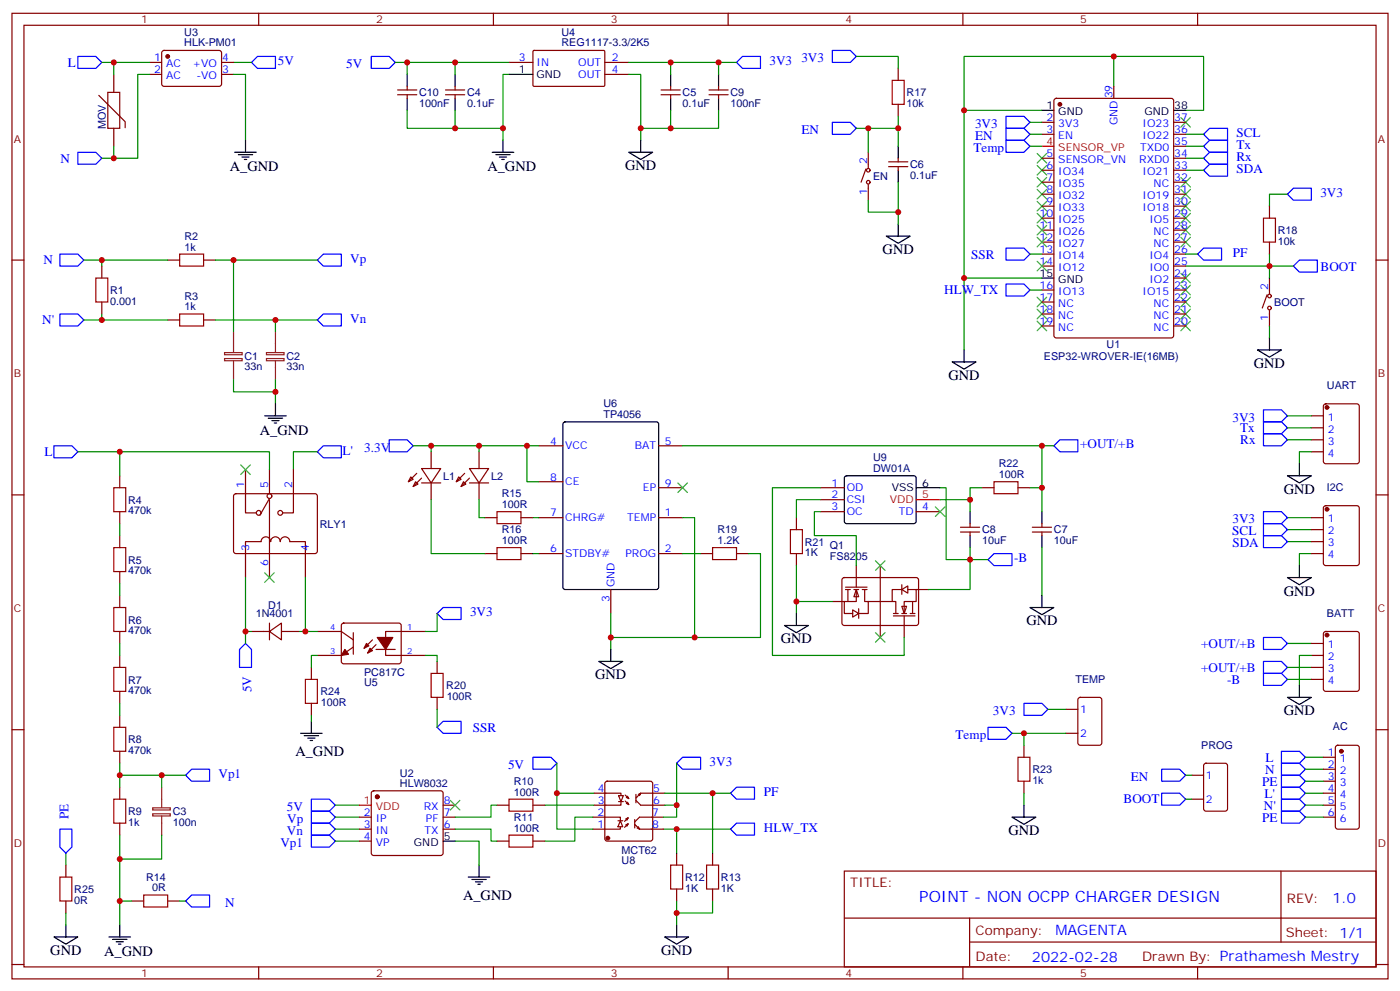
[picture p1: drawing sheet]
<svg xmlns="http://www.w3.org/2000/svg" width="412mm" height="292mm" viewBox="0 0 412 292" stroke-linecap="round" stroke-linejoin="round" font-family="sans-serif">
<g fill="none" stroke="#870000" stroke-width=".35">
<path d="M3.5 3.9h405.4v284.4h-405.4zM7.1 7.4h398.2v277.3h-398.2zM44.1 18.4h3.5M47.9 15.1l.4-.2h16.5l.5 .7-.1 9.4-.6 .4h-16.5l-.5-.7v-9.1zM65.3 18.4h3.5M76.2 3.9v3.5M145.3 3.9v3.5M149.9 18.4h7.1M157 15l.3-.1h20.7l.2 .3-.1 10.1-.3 .1h-20.6l-.2-.3zM178.2 18.4h7M214.5 3.9v3.5M283.6 3.9v3.5"/>
<path d="M352.8 3.9v3.5M44.1 21.9h3.5M65.3 21.9h3.5M131.2 27.9h5.7M131.2 26.5h5.7M134.1 25.4v1.1M134.1 27.9v1.1M178.2 21.9h7M194.7 27.9h5.7M194.7 26.5h5.7M197.6 25.4v1.1M197.6 27.9v1.1"/>
<path d="M264.6 20.1v3.6M264.6 30.7v3.6M306.9 36h3.5M306.9 39.5h3.5M310.7 29.2l.4-.2h33.9l.7 .4v69.4l-.4 .7h-34.2l-.6-.4-.1-69.4zM328.1 25.4v3.6M345.7 36h3.5M345.7 39.5h3.5M255.1 49.8l-1.5 3.9M255.8 44.8v4.6M255.8 54.4v4.5M261.8 49.1h5.6"/>
<path d="M261.8 47.7h5.6M264.6 46.6v1.1M264.6 49.1v1M306.9 46.6h3.5M306.9 50.1h3.5M306.9 53.7h3.5M306.9 57.2h3.5M345.7 43.1h3.5M345.7 46.6h3.5M345.7 50.1h3.5M345.7 53.7h3.5M345.7 57.2h3.5"/>
<path d="M3.5 76.6h3.6M30 78.4v3.5M49.4 76.6h3.5M60 76.6h3.5M306.9 60.7h3.5M306.9 64.2h3.5M306.9 67.8h3.5M306.9 71.3h3.5M306.9 74.8h3.5M306.9 78.4h3.5M345.7 60.7h3.5M345.7 64.2h3.5"/>
<path d="M345.7 67.8h3.5M345.7 71.3h3.5M345.7 74.8h3.5M345.7 78.4h3.5M373.9 60.7v3.5M373.9 71.3v3.5M405.3 76.6h3.6M30 88.9v3.6M49.4 94.2h3.5M60 94.2h3.5M306.9 85.4h3.5M306.9 88.9h3.5"/>
<path d="M306.9 92.5h3.5M306.9 96h3.5M345.7 81.9h3.5M345.7 85.4h3.5M345.7 88.9h3.5M345.7 92.5h3.5M345.7 96h3.5M373.2 86.8l-1.4 3.9M373.9 81.9v4.6M373.9 91.4v4.6M390.1 119.1l.4-.2h9.2l.6 .5 .1 16.5-.5 .6-9.4 .1-.6-.5-.1-16.5zM72.3 138.3v12.7h3.2"/>
<path d="M79.4 138.3v7.1M86.4 138.3v12.7h-3.1M122.8 139.4l-2.5 2.5M124.2 138h5.6l-2.8 4.2zM127 133v5M136.9 139.4l-2.5 2.5M138.3 138h5.6l-2.8 4.2zM141.1 133v5M158.7 131.3h7.1M194 131.3h7.1M386.3 122.4h3.5M386.3 126h3.5"/>
<path d="M386.3 129.5h3.5M386.3 133h3.5M3.5 145.7h3.6M35.3 140.1v3.5M35.3 150.7v3.5M35.3 157.7v3.6M69 145.6l.5-.2h23.3l.5 .2 .2 .5-.1 16.5-.6 .4h-23.6l-.4-.7v-16.2zM79.4 147.1v23M79.4 146.8l-2.8 4.9M121 140.4l.7 .7-1.4 .8zM122.4 141.9l.7 .7-1.4 .7zM124.2 142.2h5.6"/>
<path d="M124.2 140.8l-2.5 2.5M127 142.2v4.9M135.1 140.4l.7 .7-1.4 .8zM136.5 141.9l.7 .7-1.4 .7zM138.3 142.2h5.6M138.3 140.8l-2.5 2.5M141.1 142.2v4.9M142.9 152.4h3.5M153.5 152.4h3.5M158.7 152.4h7.1M158.7 141.9h7.1M194 152.4h7.1"/>
<path d="M194 143.6h7.1M241.7 143.6h7M241.7 147.1h7M241.7 150.7h7M269.9 150.7h7M386.3 152.4h3.5M386.3 156h3.5M386.3 159.5h3.5M390.1 149.1l.4-.2h9.2l.6 .4 .1 16.5-.5 .7h-9.4l-.6-.4-.1-16.5zM405.3 145.7h3.6M35.3 168.3v3.5M35.3 175.4v3.5"/>
<path d="M72.3 170.1v-10.6h4.6a1.41 1.41 0 0 1 1.4-1.4 1.41 1.41 0 0 1 1.4 1.4 1.41 1.41 0 0 1 1.4-1.4 1.41 1.41 0 0 1 1.4 1.4 1.41 1.41 0 0 1 1.5-1.4 1.41 1.41 0 0 1 1.4 1.4h4.6v10.6M142.9 163h3.5M153.5 163h3.5M158.7 163h7.1M179.9 173.6v7.1M194 163h7.1M206.4 163h3.5M217 163h3.5M386.3 163h3.5M35.3 185.9v3.6M35.3 193v3.5M74.1 185.9h5.3"/>
<path d="M79.4 185.9l3.5-2.4v4.9zM79.4 183.5v4.9M82.9 185.9h5.3M128.8 194.8v3.5M3.5 214.9h3.6M35.3 203.6v3.5M35.3 210.6v3.6M128.8 205.4v3.5M405.3 214.9h3.6M35.3 221.2v3.6M35.3 231.8v3.5M109.6 233.1l.5-.2h19.7l.5 .2 .2 .5v17.6l-.2 .5-.5 .2h-19.7l-.5-.2-.2-.5v-17.6z"/>
<path d="M130.5 237.1h3.6M146.4 237.1h3.5M157 237.1h3.5M35.3 242.4v3.5M105.8 247.7h3.6M105.8 240.6h3.6M105.8 244.2h3.6M130.5 240.6h3.6M130.5 244.2h3.6M146.4 247.7h3.5M157 247.7h3.5M199.3 251.2v3.5"/>
<path d="M209.9 251.2v3.5M248.7 256.5h156.6v28.2h-156.6zM377.3 256.5v20.9M38.8 265.3h3.5M49.4 265.3h3.5M199.3 261.8v3.5M209.9 261.8v3.5M248.7 270.4h156.5M285.6 277.4h119.6M285.6 270.4v14.1M3.5 284h3.6M76.2 284.7v3.6"/>
<path d="M145.3 284.7v3.6M214.5 284.7v3.6M283.6 284.7v3.6M352.8 284.7v3.6M405.3 284h3.6"/>
<circle cx="255.8" cy="53.7" r=".53"/>
<circle cx="255.8" cy="50.1" r=".53"/>
<circle cx="373.9" cy="87.2" r=".53"/>
<circle cx="373.9" cy="90.7" r=".53"/>
<circle cx="76.2" cy="151" r=".71"/>
<circle cx="79.4" cy="146.1" r=".71"/>
<circle cx="82.6" cy="151" r=".71"/>
</g>
<g fill="none" stroke="#008700" stroke-width=".35">
<path d="M68.8 18.4h5.3M116.4 18.4h33.5M134.1 18.4v3.5M185.2 18.4h31.8M197.6 18.4v3.5M252.2 16.6h12.4v3.5M328.1 16.6v8.8M44.1 21.9h-3.5v24.7h-10.6M68.8 21.9h3.5v19.4M185.2 21.9h3.5v19.4M197.6 32.5v5.3h-8.9M252.2 37.8h12.4"/>
<path d="M255.8 37.8v7M264.6 34.3v8.8M284 32.5h22.9M303.4 39.5h3.5M349.2 32.5h5.3v-15.9h-70.5v65.3M349.2 39.5h5.3M264.6 53.7v8.8h-8.8v-3.6M349.2 43.1h5.3M349.2 46.6h5.3M349.2 50.1h5.3M379.2 57.2h-5.3v3.5M63.5 76.6h30"/>
<path d="M303.4 74.8h3.5M349.2 78.4h24.7v3.5M349.2 74.8h3.6M373.9 74.8v3.6M63.5 94.2h30M81.1 94.2v3.6M303.4 85.4h3.5M306.9 81.9h-22.9v21.1M373.9 96v3.5M68.8 111.9v3.5h12.3v3.5M81.1 111.9v3.5M22.9 133h12.4v7.1"/>
<path d="M35.3 133h44.1v5.3M93.5 133h-7.1v5.3M121.7 131.3h33.5M127 131.3v1.7M141.1 131.3v1.7M158.7 131.3h-3.5v10.6h3.5M379.2 122.4h7.1M379.2 126h7.1M379.2 129.5h7.1M386.3 133h-3.5v3.6M35.3 154.2v3.5M127 147.1v15.9h15.9"/>
<path d="M141.1 147.1v5.3h1.8M157 152.4h1.7M201.1 152.4h3.5v35.3h-24.7M379.2 159.5h7.1M379.2 156h7.1M379.2 152.4h7.1M35.3 171.8v3.6M157 163h1.7M201.1 163h5.3M220.5 163h3.5v24.7h-19.4M386.3 163h-3.5v3.5M35.3 189.5v3.5"/>
<path d="M179.9 180.7v10.5M35.3 207.1v3.5M35.3 224.8v7M35.3 228.3h19.4M47.6 228.3v3.5M98.8 237.1h7M146.4 237.1h-1.8v3.5h-10.5M384.5 226.5h5.3M384.5 223h5.3M384.5 233.6h5.3M35.3 245.9v7.1h12.3v-7.1M35.3 253v19.4"/>
<path d="M98.8 240.6h7M98.8 244.2h7M98.8 247.7h7M134.1 247.7h7v7M134.1 244.2h10.5v3.5h1.8M199.3 265.3v3.6h10.6v-3.6"/>
</g>
<g fill="none" stroke="#00f" stroke-width=".35">
<path d="M22.9 16.6h5.3l1.8 1.8-1.8 1.7h-5.3zM75.8 16.6h5.3v3.5h-5.3l-1.7-1.7zM109.4 16.6h5.3l1.7 1.8-1.7 1.7h-5.3zM218.7 16.6h5.3v3.5h-5.3l-1.7-1.7zM245.2 14.9h5.3l1.7 1.7-1.7 1.8h-5.3zM245.2 36h5.3l1.7 1.8-1.7 1.7h-5.3zM296.3 37.8h5.3l1.8 1.7-1.8 1.8h-5.3zM354.5 39.5l1.8-1.7h5.3v3.5h-5.3zM22.9 44.8h5.3l1.8 1.8-1.8 1.8h-5.3zM354.5 43.1l1.8-1.8h5.3v3.5h-5.3zM354.5 46.6l1.8-1.8h5.3v3.6h-5.3zM354.5 50.1l1.8-1.7h5.3v3.5h-5.3z"/>
<path d="M381 55.4h5.3v3.5h-5.3l-1.8-1.7zM93.5 76.6l1.7-1.8h5.3v3.6h-5.3zM296.3 73.1h5.3l1.8 1.7-1.8 1.8h-5.3zM354.5 73.1h5.3v3.5h-5.3l-1.7-1.8zM93.5 94.2l1.7-1.7h5.3v3.5h-5.3zM296.3 83.6h5.3l1.8 1.8-1.8 1.8h-5.3zM15.9 131.3h5.3l1.7 1.7-1.7 1.8h-5.3zM93.5 133l1.7-1.7h5.3v3.5h-5.3zM114.7 129.5h5.2l1.8 1.8-1.8 1.7h-5.2zM372.2 120.7h5.3l1.7 1.7-1.7 1.8h-5.3zM372.2 124.2h5.3l1.7 1.8-1.7 1.7h-5.3zM372.2 127.7h5.3l1.7 1.8-1.7 1.8h-5.3z"/>
<path d="M372.2 157.7h5.3l1.7 1.8-1.7 1.8h-5.3zM372.2 154.2h5.3l1.7 1.8-1.7 1.7h-5.3zM372.2 150.7h5.3l1.7 1.7-1.7 1.8h-5.3zM130.5 212.4h5.3v3.5h-5.3l-1.7-1.7zM54.7 228.3l1.7-1.8h5.3v3.5h-5.3zM91.7 235.3h5.3l1.8 1.8-1.8 1.8h-5.3zM91.7 238.9h5.3l1.8 1.7-1.8 1.8h-5.3zM215.2 233.6l1.8-1.8h5.2v3.5h-5.2zM377.5 221.2h5.3l1.7 1.8-1.7 1.8h-5.3zM377.5 224.8h5.3l1.7 1.7-1.7 1.8h-5.3zM377.5 231.8h5.3l1.7 1.8-1.7 1.7h-5.3zM91.7 242.4h5.3l1.8 1.8-1.8 1.7h-5.3z"/>
<path d="M91.7 245.9h5.3l1.8 1.8-1.8 1.7h-5.3zM215.2 244.2l1.8-1.8h5.2v3.5h-5.2zM56.4 263.6h5.3v3.5h-5.3l-1.7-1.8z"/>
</g>
<g fill="none" stroke="#000" stroke-width=".35">
<path d="M134.1 21.9v3.5M134.1 29v3.5M149.9 21.9h7.1M197.6 21.9v3.5M197.6 29v3.5M306.9 32.5h3.5M345.7 32.5h3.5M264.6 43.1v3.5M264.6 50.1v3.6M306.9 81.9h3.5M81.1 118.9v3.5M78 122.4h6.3"/>
<path d="M79 123.2h4.3M80.1 123.9h2.1M80.8 124.6h.7M166 124.4l.5-.2h26.8l.7 .4v48.3l-.4 .6-27.1 .1-.6-.5-.1-48.2zM248.9 140.3l.5-.2h20l.5 .7-.1 13-.6 .4-20.1-.1-.4-.6v-12.7zM269.9 143.6h7M130.5 247.7h3.6M137.9 258.3h6.4M139 259h4.2M140.1 259.7h2.1M141.1 254.7v3.6M32.1 275.9h6.4"/>
<path d="M33.2 276.6h4.2M34.2 277.3h2.1M34.9 278h.7M35.3 272.4v3.5M140.8 260.4h.7"/>
</g>
<g fill="#870000" stroke="#870000" stroke-width=".35">
<circle cx="49.4" cy="16.6" r=".53"/>
<circle cx="390.9" cy="120" r=".53"/>
<circle cx="390.9" cy="150" r=".53"/>
<circle cx="111.1" cy="234.6" r=".53"/>
<circle cx="312.2" cy="30.7" r=".53"/>
</g>
<g fill="none" stroke="#a10000" stroke-width=".35">
<path d="M262.8 23.7h3.5v7h-3.5zM52.9 74.8h7.1v3.6h-7.1zM372.2 64.2h3.5v7.1h-3.5zM28.2 81.9h3.5v7h-3.5zM52.9 92.5h7.1v3.5h-7.1zM33.5 143.6h3.5v7.1h-3.5zM146.4 150.7h7.1v3.5h-7.1zM33.5 161.3h3.5v7h-3.5zM33.5 178.9h3.5v7h-3.5zM146.4 161.3h7.1v3.5h-7.1zM209.9 161.3h7.1v3.5h-7.1zM33.5 196.5h3.5v7.1h-3.5z"/>
<path d="M127 198.3h3.5v7.1h-3.5zM33.5 214.2h3.5v7h-3.5zM33.5 235.3h3.5v7.1h-3.5zM149.9 235.3h7.1v3.6h-7.1zM149.9 245.9h7.1v3.5h-7.1zM197.6 254.7h3.5v7.1h-3.5zM208.1 254.7h3.6v7.1h-3.6zM42.3 263.6h7.1v3.5h-7.1z"/>
</g>
<path d="M68.8 97.8v6M81.1 97.8v6M66.1 103.8h5.2v.7h-5.2zM66.1 105.6h5.2v.6h-5.2zM68.8 106.2v5.7M78.5 103.8h5.2v.7h-5.2zM78.5 105.6h5.2v.6h-5.2zM81.1 106.2v5.7M45 237.9h5.2v.6h-5.2zM45 239.6h5.2v.7h-5.2zM47.6 231.8v6M47.6 240.3v5.6" fill="none" stroke="#8c2424" stroke-width=".35"/>
<g fill="none" stroke="#3c3" stroke-width=".35">
<path d="M347.8 34.6l2.9 2.8M350.7 34.6l-2.9 2.8M305.5 45.2l2.8 2.8M305.5 48.7l2.8 2.8M305.5 52.2l2.8 2.9M305.5 55.8l2.8 2.8M305.5 59.3l2.8 2.8M308.3 45.2l-2.8 2.8M308.3 48.7l-2.8 2.8M308.3 52.2l-2.8 2.9M308.3 55.8l-2.8 2.8M308.3 59.3l-2.8 2.8"/>
<path d="M347.8 52.2l2.9 2.9M347.8 59.3l2.9 2.8M347.8 55.8l2.9 2.8M350.7 52.2l-2.9 2.9M350.7 59.3l-2.9 2.8M350.7 55.8l-2.9 2.8M305.5 62.8l2.8 2.9M305.5 76.9l2.8 2.9M305.5 69.9l2.8 2.8M305.5 66.4l2.8 2.8M308.3 76.9l-2.8 2.9M308.3 62.8l-2.8 2.9"/>
<path d="M308.3 69.9l-2.8 2.8M308.3 66.4l-2.8 2.8M347.8 69.9l2.9 2.8M347.8 66.4l2.9 2.8M347.8 62.8l2.9 2.9M350.7 69.9l-2.9 2.8M350.7 66.4l-2.9 2.8M350.7 62.8l-2.9 2.9M305.5 87.5l2.8 2.8M305.5 91.1l2.8 2.8M305.5 94.6l2.8 2.8M308.3 87.5l-2.8 2.8"/>
<path d="M308.3 91.1l-2.8 2.8M308.3 94.6l-2.8 2.8M347.8 94.6l2.9 2.8M347.8 91.1l2.9 2.8M347.8 87.5l2.9 2.8M347.8 84l2.9 2.8M347.8 80.5l2.9 2.8M350.7 94.6l-2.9 2.8M350.7 91.1l-2.9 2.8M350.7 87.5l-2.9 2.8M350.7 84l-2.9 2.8M350.7 80.5l-2.9 2.8"/>
<path d="M70.9 136.9l2.8 2.8M73.7 136.9l-2.8 2.8M199.7 142.2l2.8 2.8M202.5 142.2l-2.8 2.8M132.6 235.7l2.9 2.8M135.5 235.7l-2.9 2.8"/>
</g>
<path d="M306.9 43.1h3.5M269.9 147.1h7M105.8 237.1h3.6" fill="none" stroke="#f00" stroke-width=".35"/>
<g fill="#fff" stroke="#870000" stroke-width=".35">
<path d="M252.2 173.6l.7 2.1h-1.4z"/>
<path d="M251.2 179.6l1.7 1.1-1.7 1z"/>
</g>
<path d="M245.2 177.1h3.5M249.1 172.9h6.3M249.1 173.6h1.4M249.8 173.6v3.5M251.5 173.6h1.4M252.2 173.6v3.5h-3.5v3.6h2.5M252.2 166.5v6.4M252.9 179.2v2.9M254 173.6h1.4M254.7 173.6v3.5h1.1v3.6h-2.9M259.3 166.5v3.6" fill="none" stroke="#870000" stroke-width=".35"/>
<g fill="#fff" stroke="#870000" stroke-width=".35">
<path d="M265.6 178.5h1.5l-.8 2.2z"/>
<path d="M265.6 173.6l1.8-1.1v2.2z"/>
</g>
<g fill="none" stroke="#870000" stroke-width=".35">
<path d="M29.1 28.1l7.8 7.7v1.8M31.7 27.2h3.6v10.6h-3.6zM33.5 21.9v5.3M33.5 37.8v5.3M117.1 27.9h5.7M117.1 26.5h5.7M119.9 25.4v1.1M119.9 27.9v1.1M208.8 27.9h5.7M208.8 26.5h5.7M211.7 25.4v1.1M211.7 27.9v1.1"/>
<path d="M234.6 152.4v3.6M282.9 156.7h5.7M282.9 155.3h5.7M285.8 154.2v1.1M285.8 156.7v1M289.3 143.6h3.5M299.9 143.6h3.5M304.1 156.7h5.6M304.1 155.3h5.6M306.9 154.2v1.1M306.9 156.7v1M234.6 163v3.5"/>
<path d="M248.2 170.3l.5-.2h21.4l.5 .7-.1 13-.6 .4-21.5-.1-.4-.6v-12.7zM255.8 177.1h7M259.3 170.1v17.6M265.6 173.6h-2.8v3.5h1.1v3.6M265.6 172.2v2.8M267.4 173.6h2.5v3.5h-3.6v3.6M268.8 177.1v3.6M269.9 173.6h3.5M91.7 196.5v3.6M93.5 185.9h7l3.6 2.5M100.8 183.7l.4-.2h16.5l.5 .7-.1 10.8-.6 .5-16.5-.1-.5-.6v-10.6zM104.1 190.5l-3.6 2.5h-7"/>
<path d="M104.1 186.3v6.4M109.7 188.4l-2.5 2.5M110.8 191.2h5.6M110.8 189.8l-2.5 2.5M125.2 185.9h-11.6v7.1h11.6M263.2 181.4h6.3M263.2 180.7h1.4M265.6 180.7h1.5M266.3 181.4v6.3M268.1 180.7h1.4M386.3 189.5h3.5M386.3 193h3.5"/>
<path d="M386.3 196.5h3.5M390.1 186.2l.4-.3h9.2l.6 .5 .1 16.5-.5 .6-9.4 .1-.6-.5-.1-16.4zM91.7 207.1v3.5M301.6 219.5v3.5M314 208.9h3.5M314 215.9h3.5M317.7 205.6l.5-.2h5.6l.7 .4 .1 13-.5 .6-5.9 .1-.6-.5-.1-12.9zM386.3 200.1h3.5M393.6 219.7l.5-.2h5.6l.6 .4 .1 23.6-.5 .6-5.8 .1-.7-.5-.1-23.5zM175 233.6h3.5M175 237.1h3.5M178.3 233.6h4.6v.7"/>
<path d="M178.4 230.3l.5-.3h12.7l.5 .3 .2 .5v16.2l-.3 .5-.4 .2h-12.7l-.5-.2-.2-.5v-16.2zM182.2 234.3h1.4l-.7 1.7zM182.2 236h1.4M182.9 236v1.1h-4.6M184.1 234.1l1.1 1.1-.3-.7M184.1 235.9l1.1 1-.3-.7M184.5 234.8l.7 .4M184.5 236.6l.7 .3M187.3 235.7l1.4 1.4h7.1M187.3 233.9v2.5M188.4 234.3l.3-.7-1.4 1.4M195.8 233.6h-7.1l-.7 .3"/>
<path d="M301.6 230v3.6M351 228.3h3.5M351 235.3h3.5M354.8 225l.4-.2h5.7l.6 .4 .1 13-.5 .6-5.9 .1-.6-.5-.1-12.9zM389.8 223h3.5M389.8 226.5h3.5M389.8 230h3.5M389.8 233.6h3.5M389.8 237.1h3.5M19.4 254.7v3.6M174.6 240.6h8.1v1.1M182 241.7h1.4"/>
<path d="M182.7 241.7l.7 1.8h-1.4zM182.7 243.5v.7h-8.1M184.7 243.3l.3-.7-1 1M184.7 241.5l.3-.7-1 1.1M185 242.6l-.7 .3M185 240.8l-.7 .4M187 242.7l1.4 1.5-.4-.7M187 241.3v2.5M187.7 243.8l.7 .4h7M195.4 240.6h-7l-1.4 1.4M389.8 240.6h3.5M19.4 265.3v3.6"/>
</g>
<path d="M232.8 156h3.6v7h-3.6zM292.8 141.9h7.1v3.5h-7.1zM90 200.1h3.5v7h-3.5zM299.9 223h3.5v7h-3.5zM17.6 258.3h3.6v7h-3.6z" fill="none" stroke="#a10000" stroke-width=".35"/>
<g fill="none" stroke="#008700" stroke-width=".35">
<path d="M30 18.4h14.1M33.5 18.4v3.5M119.9 18.4v3.5M211.7 18.4v3.5M119.9 32.5v5.3h14.2M134.1 32.5v5.3h14.1M149.9 21.9h-1.7v19.4M211.7 32.5v5.3h-14.1M303.4 36h3.5M33.5 43.1v3.5M303.4 43.1h3.5M24.7 76.6h5.3"/>
<path d="M49.4 76.6h-19.4v1.8M68.8 76.6v21.2M264.6 62.5v3.5M373.9 78.4h7.1M24.7 94.2h5.3M30 92.5v1.7h19.4M201.1 131.3h105.8v12.3M306.9 131.3h3.5M241.7 147.1h-7.1v5.3M241.7 150.7h-1.8v7h12.3v8.8M241.7 143.6h-14.2v49.4h38.8v-5.3M276.9 143.6h1.8v21.2h7.1v-3.5"/>
<path d="M285.8 147.1v3.6M289.3 143.6h-3.5v3.5h-8.9M303.4 143.6h3.5v7.1M72.3 170.1v15.8h1.8M90 170.1v15.8h-1.8M234.6 166.5v10.6h10.6M234.6 177.1v3.6M291 164.8h-5.2v8.8h-12.4M306.9 161.3v14.1M72.3 185.9v3.6M90 185.9h3.5M93.5 193h-1.8v3.5"/>
<path d="M125.2 193h3.6v1.8M128.8 180.7v5.2h-3.6M379.2 189.5h7.1M379.2 196.5h7.1M386.3 193h-3.5v8.8M91.7 210.6v1.8M128.8 208.9v5.3M298.1 215.9h3.5M308.7 208.9h5.3M314 215.9h-12.4v3.6M379.2 200.1h7.1M160.5 237.1h14.5"/>
<path d="M164 224.8v19.4h10.6M164 233.6h11M195.8 237.1h3.5v3.5h-3.9M195.8 233.6h19.4M199.3 224.8v12.3M209.9 233.6v17.6M301.6 233.6v3.5M349.2 228.3h1.8M349.2 235.3h1.8M384.5 230h5.3M384.5 237.1h5.3M19.4 251.2v3.5"/>
<path d="M174.6 240.6h-5.3v7.1h-8.8M195.4 244.2h19.8M199.3 244.2v7M384.5 240.6h5.3M19.4 268.9v3.5M35.3 265.3h3.5M52.9 265.3h1.8M199.3 268.9v3.5"/>
</g>
<path d="M275.5 149.3l2.8 2.8M278.3 149.3l-2.8 2.8M78 168.7l2.8 2.8M80.8 168.7l-2.8 2.8M257.9 165.1l2.8 2.9M260.7 165.1l-2.8 2.9M257.9 186.3l2.8 2.8M260.7 186.3l-2.8 2.8" fill="none" stroke="#3c3" stroke-width=".35"/>
<g fill="none" stroke="#000" stroke-width=".35">
<path d="M119.9 21.9v3.5M119.9 29v3.5M211.7 21.9v3.5M211.7 29v3.5M69.1 44.8h6.4M70.2 45.5h4.2M71.3 46.2h2.1M72 47h.7M72.3 41.3v3.5M145 44.8h6.3M146 45.5h4.3M147.1 46.2h2.1"/>
<path d="M147.8 47h.7M148.2 41.3v3.5M185.2 44.8h7.1l-3.6 2.2zM188.7 41.3v3.5M261.1 69.5h7l-3.5 2.1zM264.6 66v3.5M373.9 99.5v3.5M280.5 106.6h7l-3.5 2.1zM284 103v3.6M370.4 103h7.1l-3.6 2.2zM382.8 136.6v3.5M285.8 150.7v3.5"/>
<path d="M285.8 157.7v3.6M306.9 150.7v3.5M306.9 157.7v3.6M379.2 140.1h7.1l-3.5 2.1zM303.4 178.9h7l-3.5 2.1zM306.9 175.4v3.5M379.2 170.1h7.1l-3.5 2.1zM382.8 166.5v3.6M176.4 194.8h7l-3.5 2.1zM179.9 191.2v3.6M231.1 184.2h7l-3.5 2.1zM234.6 180.7v3.5"/>
<path d="M88.5 215.9h6.4M89.6 216.6h4.2M90.7 217.3h2.1M91.4 218.1h.7M91.7 212.4v3.5M379.2 205.4h7.1l-3.5 2.1zM382.8 201.8v3.6M301.6 237.1v3.5M298.1 240.6h7.1l-3.6 2.1zM15.9 275.9h7l-3.5 2.1zM19.4 272.4v3.5M195.8 275.9h7l-3.5 2.1z"/>
<path d="M199.3 272.4v3.5"/>
</g>
<g fill="none" stroke="#00f" stroke-width=".35">
<path d="M296.3 34.3h5.3l1.8 1.7-1.8 1.8h-5.3zM296.3 41.3h5.3l1.8 1.8-1.8 1.7h-5.3zM17.6 74.8h5.3l1.8 1.8-1.8 1.8h-5.3zM381 78.4l1.8-1.8h5.3v3.5h-5.3zM17.6 92.5h5.3l1.8 1.7-1.8 1.8h-5.3zM310.4 131.3l1.8-1.8h5.3v3.5h-5.3zM291 164.8l1.8-1.8h5.3v3.5h-5.3zM72.3 189.5l1.8 1.7v5.3h-3.5v-5.3zM128.8 180.7l1.7-1.8h5.3v3.5h-5.3zM372.2 187.7h5.3l1.7 1.8-1.7 1.7h-5.3zM372.2 194.8h5.3l1.7 1.7-1.7 1.8h-5.3zM372.2 198.3h5.3l1.7 1.8-1.7 1.7h-5.3z"/>
<path d="M291 214.2h5.3l1.8 1.7-1.8 1.8h-5.3zM301.6 207.1h5.3l1.8 1.8-1.8 1.7h-5.3zM157 223h5.3l1.7 1.8-1.7 1.7h-5.3zM199.3 224.8l1.8-1.8h5.3v3.5h-5.3zM342.2 226.5h5.3l1.7 1.8-1.7 1.7h-5.3zM342.2 233.6h5.3l1.7 1.7-1.7 1.8h-5.3zM377.5 228.3h5.3l1.7 1.7-1.7 1.8h-5.3zM377.5 235.3h5.3l1.7 1.8-1.7 1.8h-5.3zM377.5 238.9h5.3l1.7 1.7-1.7 1.8h-5.3zM17.6 244.2h3.6v5.2l-1.8 1.8-1.8-1.8z"/>
</g>
<g fill="#870000" stroke="#870000" stroke-width=".35">
<path d="M111.1 187.7h4.6l-2.1 3.5z"/>
<path d="M107.9 189.5l.8 .7-1.5 .7z"/>
<path d="M109 190.9l.7 .7-1.4 .7z"/>
<path d="M101.6 191.2l1.1 1.5-2.2 .3z"/>
<circle cx="390.9" cy="187" r=".53"/>
<circle cx="395.1" cy="221.2" r=".53"/>
<circle cx="179" cy="246.8" r=".53"/>
</g>
<g fill="#c00">
<circle cx="328.1" cy="16.6" r=".88"/>
<circle cx="35.3" cy="228.3" r=".88"/>
<circle cx="81.1" cy="94.2" r=".88"/>
<circle cx="47.6" cy="228.3" r=".88"/>
<circle cx="134.1" cy="18.4" r=".88"/>
<circle cx="197.6" cy="18.4" r=".88"/>
<circle cx="188.7" cy="37.8" r=".88"/>
<circle cx="284" cy="81.9" r=".88"/>
<circle cx="284" cy="32.5" r=".88"/>
<circle cx="264.6" cy="37.8" r=".88"/>
<circle cx="255.8" cy="37.8" r=".88"/>
<circle cx="373.9" cy="78.4" r=".88"/>
<circle cx="81.1" cy="115.4" r=".88"/>
<circle cx="35.3" cy="253" r=".88"/>
<circle cx="155.2" cy="131.3" r=".88"/>
<circle cx="179.9" cy="187.7" r=".88"/>
<circle cx="204.6" cy="187.7" r=".88"/>
<circle cx="141.1" cy="131.3" r=".88"/>
<circle cx="234.6" cy="177.1" r=".88"/>
<circle cx="285.8" cy="164.8" r=".88"/>
<circle cx="285.8" cy="147.1" r=".88"/>
<circle cx="306.9" cy="143.6" r=".88"/>
<circle cx="306.9" cy="131.3" r=".88"/>
<circle cx="301.6" cy="215.9" r=".88"/>
<circle cx="199.3" cy="268.9" r=".88"/>
<circle cx="35.3" cy="133" r=".88"/>
<circle cx="30" cy="76.6" r=".88"/>
<circle cx="30" cy="94.2" r=".88"/>
<circle cx="35.3" cy="265.3" r=".88"/>
<circle cx="68.8" cy="76.6" r=".88"/>
<circle cx="199.3" cy="237.1" r=".88"/>
<circle cx="209.9" cy="233.6" r=".88"/>
<circle cx="199.3" cy="244.2" r=".88"/>
<circle cx="33.5" cy="46.6" r=".88"/>
<circle cx="33.5" cy="18.4" r=".88"/>
<circle cx="148.2" cy="37.8" r=".88"/>
<circle cx="90" cy="185.9" r=".88"/>
<circle cx="72.3" cy="185.9" r=".88"/>
<circle cx="164" cy="233.6" r=".88"/>
<circle cx="211.7" cy="18.4" r=".88"/>
<circle cx="197.6" cy="37.8" r=".88"/>
<circle cx="119.9" cy="18.4" r=".88"/>
<circle cx="134.1" cy="37.8" r=".88"/>
<circle cx="127" cy="131.3" r=".88"/>
<circle cx="264.6" cy="62.5" r=".88"/>
</g>
<text font-size="4.6" fill="#00f" x="270.8" y="265.5">POINT - NON OCPP CHARGER DESIGN</text>
<g font-size="4.2">
<text x="67.7" y="50.5">A_GND</text>
<text x="143.6" y="50.5">A_GND</text>
<text x="184.1" y="50.1">GND</text>
<text x="260" y="74.8">GND</text>
<text x="279.4" y="111.9">GND</text>
<text x="369.4" y="108.3">GND</text>
<text x="76.6" y="128.1">A_GND</text>
<text x="378.2" y="145.4">GND</text>
<text x="378.2" y="175.4">GND</text>
<text x="302.3" y="184.2">GND</text>
<text x="230" y="189.5">GND</text>
<text x="175.3" y="200.1">GND</text>
<text x="378.2" y="210.6">GND</text>
<text x="87" y="222.6">A_GND</text>
<text x="297" y="245.9">GND</text>
<text x="136.4" y="265">A_GND</text>
<text x="14.8" y="281.2">GND</text>
<text x="30.7" y="281.6">A_GND</text>
<text x="194.7" y="281.2">GND</text>
</g>
<g font-size="4.2" fill="#00f">
<text x="392.5" y="265.8">1.0</text>
<text x="310.9" y="275.3">MAGENTA</text>
<text x="304" y="283.1">2022-02-28</text>
</g>
<g font-size="3.9" fill="#00f">
<text x="20" y="19.7">L</text>
<text x="81.9" y="19.2">5V</text>
<text x="102" y="20.1">5V</text>
<text x="226.7" y="19.2">3V3</text>
<text x="236.1" y="18.3">3V3</text>
<text x="236.1" y="39.5">EN</text>
<text x="287.2" y="41.2">EN</text>
<text x="287.2" y="37.7">3V3</text>
<text x="364.2" y="40.4">SCL</text>
<text x="17.9" y="47.9">N</text>
<text x="286.8" y="44.8">Temp</text>
<text x="364.2" y="43.9">Tx</text>
<text x="364.2" y="47.5">Rx</text>
<text x="364.2" y="51">SDA</text>
<text x="388.9" y="58">3V3</text>
<text x="12.8" y="77.9">N</text>
<text x="103.2" y="77.4">Vp</text>
<text x="286" y="76.1">SSR</text>
<text x="363.1" y="75.5">PF</text>
<text x="389" y="79.7">BOOT</text>
<text x="278.2" y="86.7">HLW_TX</text>
<text x="12.5" y="95.5">N'</text>
<text x="103.2" y="95.1">Vn</text>
<text x="363.1" y="124.1">3V3</text>
<text x="365.3" y="127.1">Tx</text>
<text x="365.3" y="130.6">Rx</text>
<text x="13.1" y="134.3">L</text>
<text x="100.9" y="133.9">L'</text>
<text x="107.3" y="133">3.3V</text>
<text x="318.2" y="132">+OUT/+B</text>
<text x="363.1" y="154.1">3V3</text>
<text x="363" y="157.5">SCL</text>
<text x="363" y="161">SDA</text>
<text x="298.8" y="165.6">-B</text>
<text x="138.5" y="181.5">3V3</text>
<text x="353.8" y="190.7">+OUT/+B</text>
<text x="353.8" y="197.8">+OUT/+B</text>
<text x="74.1" y="203.9" transform="rotate(-90 74.1 203.9)">5V</text>
<text x="361.5" y="201.3">-B</text>
<text x="139.3" y="215.5">SSR</text>
<text x="292.5" y="210.6">3V3</text>
<text x="281.5" y="217.7">Temp</text>
<text x="149.6" y="226.5">5V</text>
<text x="209" y="225.6">3V3</text>
<text x="372.6" y="227.8">N</text>
<text x="372.8" y="224.3">L</text>
<text x="64.4" y="229.1">Vp1</text>
<text x="333.1" y="230">EN</text>
<text x="371.8" y="231.3">PE</text>
<text x="84.5" y="238.8">5V</text>
<text x="225" y="234.4">PF</text>
<text x="331" y="236.5">BOOT</text>
<text x="372.3" y="238.4">N'</text>
<text x="372.5" y="234.9">L'</text>
<text x="20.1" y="241.3" transform="rotate(-90 20.1 241.3)">PE</text>
<text x="84.5" y="245.8">Vn</text>
<text x="84.6" y="242.3">Vp</text>
<text x="225" y="245">HLW_TX</text>
<text x="371.8" y="241.9">PE</text>
<text x="82.6" y="249.4">Vp1</text>
<text x="66.3" y="267.1">N</text>
</g>
<g font-size="3.9" fill="#800">
<text x="250.5" y="261.1">TITLE:</text>
<text x="379.1" y="265.8">REV:</text>
<text x="287.4" y="275.3">Company:</text>
<text x="378.7" y="275.9">Sheet: 1/1</text>
<text x="287.4" y="283">Date:</text>
<text x="336.4" y="283.1">Drawn By: Prathamesh Mestry</text>
</g>
<g font-size="3.2" fill="#800">
<text x="41.6" y="6.9">1</text>
<text x="110.8" y="6.9">2</text>
<text x="179.9" y="6.9">3</text>
<text x="249.1" y="6.9">4</text>
<text x="318.2" y="6.9">5</text>
<text x="4.1" y="42">A</text>
<text x="405.9" y="42">A</text>
<text x="4.1" y="111.2">B</text>
<text x="405.9" y="111.2">B</text>
<text x="4.1" y="180.3">C</text>
<text x="405.9" y="180.3">C</text>
<text x="4.1" y="249.4">D</text>
<text x="405.9" y="249.4">D</text>
<text x="41.6" y="287.7">1</text>
<text x="110.8" y="287.7">2</text>
<text x="179.9" y="287.7">3</text>
<text x="249.1" y="287.7">4</text>
<text x="318.2" y="287.7">5</text>
</g>
<g font-size="3.2" fill="#000080">
<text x="54.3" y="10.5">U3</text>
<text x="165.4" y="10.5">U4</text>
<text x="54.3" y="13.6">HLK-PM01</text>
<text x="165.4" y="13.6">REG1117-3.3/2K5</text>
<text x="123.5" y="28.3">C10</text>
<text x="137.6" y="28.3">C4</text>
<text x="201.1" y="28.3">C5</text>
<text x="215.2" y="28.3">C9</text>
<text x="267.1" y="28.4">R17</text>
<text x="123.5" y="31.5">100nF</text>
<text x="137.6" y="31.5">0.1uF</text>
<text x="201.1" y="31.5">0.1uF</text>
<text x="215.2" y="31.5">100nF</text>
<text x="267.1" y="31.5">10k</text>
<text x="31.2" y="38" transform="rotate(-90 31.2 38)">MOV</text>
<text x="257.2" y="53">EN</text>
<text x="268.1" y="52.7">0.1uF</text>
<text x="268.1" y="49.5">C6</text>
<text x="54.3" y="70.7">R2</text>
<text x="376.4" y="69">R18</text>
<text x="54.3" y="73.8">1k</text>
<text x="376.4" y="72.1">10k</text>
<text x="32.5" y="89.7">0.001</text>
<text x="32.5" y="86.5">R1</text>
<text x="54.3" y="88.3">R3</text>
<text x="54.3" y="91.4">1k</text>
<text x="375.4" y="90.1">BOOT</text>
<text x="72" y="106">C1</text>
<text x="84.4" y="106">C2</text>
<text x="307.5" y="105.9">ESP32-WROVER-IE(16MB)</text>
<text x="326" y="102.5">U1</text>
<text x="72" y="109.1">33n</text>
<text x="84.4" y="109.1">33n</text>
<text x="177.8" y="119.9">U6</text>
<text x="390.9" y="114.6">UART</text>
<text x="177.8" y="123.2">TP4056</text>
<text x="257.2" y="135.7">U9</text>
<text x="294.2" y="137.7">R22</text>
<text x="130.5" y="141.2">L1</text>
<text x="144.6" y="141.2">L2</text>
<text x="257.2" y="138.9">DW01A</text>
<text x="294.2" y="140.8">100R</text>
<text x="37.7" y="148.4">R4</text>
<text x="147.8" y="149.6">100R</text>
<text x="147.8" y="146.5">R15</text>
<text x="390.9" y="144.6">I2C</text>
<text x="37.7" y="151.4">470k</text>
<text x="94.2" y="155.4">RLY1</text>
<text x="147.8" y="160.2">100R</text>
<text x="147.8" y="157.1">R16</text>
<text x="211.3" y="160.2">1.2K</text>
<text x="211.3" y="157.1">R19</text>
<text x="237.1" y="160.7">R21</text>
<text x="244.5" y="161.7">Q1</text>
<text x="289.3" y="160.3">10uF</text>
<text x="289.3" y="157.1">C8</text>
<text x="310.4" y="160.3">10uF</text>
<text x="310.4" y="157.1">C7</text>
<text x="37.7" y="166">R5</text>
<text x="237.1" y="163.8">1K</text>
<text x="244.5" y="164.8">FS8205</text>
<text x="37.7" y="169.1">470k</text>
<text x="79" y="179.2">D1</text>
<text x="37.7" y="183.6">R6</text>
<text x="75.4" y="181.8">1N4001</text>
<text x="390.9" y="181.7">BATT</text>
<text x="37.7" y="186.7">470k</text>
<text x="37.7" y="201.3">R7</text>
<text x="107.3" y="199">PC817C</text>
<text x="107.3" y="202.1">U5</text>
<text x="131.4" y="203">R20</text>
<text x="316.8" y="201.2">TEMP</text>
<text x="37.7" y="204.3">470k</text>
<text x="94.4" y="204.7">R24</text>
<text x="94.5" y="207.9">100R</text>
<text x="131.6" y="206.2">100R</text>
<text x="392.7" y="215.1">AC</text>
<text x="37.7" y="222">470k</text>
<text x="37.7" y="218.9">R8</text>
<text x="353.9" y="220.6">PROG</text>
<text x="304.1" y="227.7">R23</text>
<text x="117.8" y="231.8">HLW8032</text>
<text x="117.8" y="228.7">U2</text>
<text x="151.4" y="231.1">R10</text>
<text x="304.1" y="230.9">1k</text>
<text x="151.4" y="234.3">100R</text>
<text x="37.7" y="243.1">1k</text>
<text x="37.7" y="240.1">R9</text>
<text x="50.9" y="243.1">100n</text>
<text x="50.9" y="240.1">C3</text>
<text x="151.4" y="244.9">100R</text>
<text x="151.4" y="241.7">R11</text>
<text x="183.1" y="251.4">MCT62</text>
<text x="183.1" y="254.5">U8</text>
<text x="21.9" y="263">R25</text>
<text x="43.1" y="259.4">R14</text>
<text x="44.8" y="262.5">0R</text>
<text x="201.8" y="262.6">1K</text>
<text x="201.8" y="259.4">R12</text>
<text x="212.4" y="262.6">1K</text>
<text x="212.4" y="259.4">R13</text>
<text x="21.9" y="266.1">0R</text>
</g>
<g font-size="3.2" fill="#00f">
<text x="45.4" y="18">1</text>
<text x="45.4" y="21.6">2</text>
<text x="48.9" y="19.8">AC</text>
<text x="48.9" y="23.3">AC</text>
<text x="56.7" y="19.8">+VO</text>
<text x="57.8" y="23.3">-VO</text>
<text x="65.4" y="21.6">3</text>
<text x="65.4" y="18">4</text>
<text x="152.9" y="18">3</text>
<text x="158" y="19.4">IN</text>
<text x="170.3" y="19.4">OUT</text>
<text x="170.3" y="23">OUT</text>
<text x="180.3" y="18">2</text>
<text x="180.3" y="21.6">4</text>
<text x="327.7" y="29" transform="rotate(-90 327.7 29)">39</text>
<text x="308.3" y="35.7">2</text>
<text x="345.9" y="35.7">37</text>
<text x="308.3" y="39.2">3</text>
<text x="311.7" y="41">EN</text>
<text x="311.7" y="37.4">3V3</text>
<text x="329.1" y="36.9" transform="rotate(-90 329.1 36.9)">GND</text>
<text x="336.6" y="37.4">IO23</text>
<text x="336.6" y="41">IO22</text>
<text x="345.9" y="39.2">36</text>
<text x="308.3" y="46.2">5</text>
<text x="335.8" y="44.5">TXD0</text>
<text x="345.9" y="42.7">35</text>
<text x="345.9" y="46.2">34</text>
<text x="255.4" y="48.4" transform="rotate(-90 255.4 48.4)">2</text>
<text x="308.3" y="53.3">7</text>
<text x="308.3" y="49.8">6</text>
<text x="311.7" y="51.5">IO34</text>
<text x="311.7" y="48">SENSOR_VN</text>
<text x="335.6" y="48">RXD0</text>
<text x="336.6" y="51.5">IO21</text>
<text x="345.9" y="49.8">33</text>
<text x="345.9" y="53.3">32</text>
<text x="255.4" y="57.4" transform="rotate(-90 255.4 57.4)">1</text>
<text x="308.3" y="56.8">8</text>
<text x="311.7" y="58.6">IO32</text>
<text x="311.7" y="55.1">IO35</text>
<text x="336.6" y="58.6">IO19</text>
<text x="339.8" y="55.1">NC</text>
<text x="345.9" y="56.8">31</text>
<text x="306.2" y="63.9">10</text>
<text x="308.3" y="60.4">9</text>
<text x="311.7" y="65.7">IO25</text>
<text x="311.7" y="62.1">IO33</text>
<text x="336.6" y="62.1">IO18</text>
<text x="338.6" y="65.7">IO5</text>
<text x="345.9" y="60.4">30</text>
<text x="345.9" y="63.9">29</text>
<text x="306.2" y="70.9">12</text>
<text x="306.2" y="67.4">11</text>
<text x="311.7" y="69.2">IO26</text>
<text x="339.8" y="69.2">NC</text>
<text x="345.9" y="67.4">28</text>
<text x="345.9" y="70.9">27</text>
<text x="306.2" y="78">14</text>
<text x="306.2" y="74.5">13</text>
<text x="311.7" y="76.2">IO14</text>
<text x="311.7" y="72.7">IO27</text>
<text x="338.6" y="76.2">IO4</text>
<text x="339.8" y="72.7">NC</text>
<text x="345.9" y="74.5">26</text>
<text x="345.9" y="78">25</text>
<text x="311.7" y="79.8">IO12</text>
<text x="338.6" y="79.8">IO0</text>
<text x="338.6" y="83.3">IO2</text>
<text x="345.9" y="81.5">24</text>
<text x="306.2" y="88.6">17</text>
<text x="306.2" y="85.1">16</text>
<text x="311.7" y="86.8">IO13</text>
<text x="336.6" y="86.8">IO15</text>
<text x="345.9" y="85.1">23</text>
<text x="345.9" y="88.6">22</text>
<text x="373.6" y="85.4" transform="rotate(-90 373.6 85.4)">2</text>
<text x="306.2" y="95.6">19</text>
<text x="306.2" y="92.1">18</text>
<text x="311.7" y="93.9">NC</text>
<text x="311.7" y="90.3">NC</text>
<text x="339.8" y="90.3">NC</text>
<text x="339.8" y="93.9">NC</text>
<text x="345.9" y="92.1">21</text>
<text x="345.9" y="95.6">20</text>
<text x="373.6" y="94.5" transform="rotate(-90 373.6 94.5)">1</text>
<text x="311.7" y="97.4">NC</text>
<text x="339.8" y="97.4">NC</text>
<text x="391.1" y="123.9">1</text>
<text x="162" y="130.9">4</text>
<text x="195.8" y="130.9">5</text>
<text x="391.1" y="127.4">2</text>
<text x="391.1" y="130.9">3</text>
<text x="166.5" y="132.3">VCC</text>
<text x="187" y="132.3">BAT</text>
<text x="391.1" y="134.4">4</text>
<text x="72" y="143.6" transform="rotate(-90 72 143.6)">1</text>
<text x="79" y="143.6" transform="rotate(-90 79 143.6)">5</text>
<text x="86.1" y="143.6" transform="rotate(-90 86.1 143.6)">2</text>
<text x="162" y="141.5">8</text>
<text x="166.5" y="142.9">CE</text>
<text x="195.8" y="143.3">9</text>
<text x="244.9" y="143.3">1</text>
<text x="189.4" y="144.7">EP</text>
<text x="244.9" y="146.8">2</text>
<text x="249.4" y="144.7">OD</text>
<text x="249.4" y="148.2">CSI</text>
<text x="162" y="152.1">7</text>
<text x="166.5" y="153.5">CHRG#</text>
<text x="184.8" y="153.5">TEMP</text>
<text x="195.8" y="152.1">1</text>
<text x="244.9" y="150.3">3</text>
<text x="249.4" y="151.7">OC</text>
<text x="264.8" y="151.7">TD</text>
<text x="271.6" y="150.3">4</text>
<text x="391.1" y="153.8">1</text>
<text x="391.1" y="157.4">2</text>
<text x="391.1" y="160.9">3</text>
<text x="73.4" y="162.3" transform="rotate(-90 73.4 162.3)">3</text>
<text x="79" y="166.8" transform="rotate(-90 79 166.8)">6</text>
<text x="91" y="162.3" transform="rotate(-90 91 162.3)">4</text>
<text x="162" y="162.7">6</text>
<text x="166.5" y="164.1">STDBY#</text>
<text x="184.2" y="164.1">PROG</text>
<text x="195.8" y="162.7">2</text>
<text x="391.1" y="164.4">4</text>
<text x="181" y="172.9" transform="rotate(-90 181 172.9)">GND</text>
<text x="179.6" y="177.4" transform="rotate(-90 179.6 177.4)">3</text>
<text x="391.1" y="190.9">1</text>
<text x="391.1" y="194.4">2</text>
<text x="391.1" y="197.9">3</text>
<text x="391.1" y="201.5">4</text>
<text x="318.2" y="209.9">1</text>
<text x="318.2" y="217">2</text>
<text x="391.2" y="222.6">1</text>
<text x="391.2" y="226.2">2</text>
<text x="394.7" y="224.4">1</text>
<text x="394.7" y="227.9">2</text>
<text x="176.1" y="233.2">4</text>
<text x="192.4" y="233.2">5</text>
<text x="355.2" y="229.3">1</text>
<text x="391.2" y="229.7">3</text>
<text x="391.2" y="233.2">4</text>
<text x="394.7" y="231.5">3</text>
<text x="124.8" y="238.5">RX</text>
<text x="130.7" y="236.7">8</text>
<text x="176.1" y="236.7">3</text>
<text x="192.4" y="236.7">6</text>
<text x="355.2" y="236.4">2</text>
<text x="391.2" y="236.7">5</text>
<text x="394.7" y="235">4</text>
<text x="394.7" y="238.5">5</text>
<text x="107.2" y="240.3">2</text>
<text x="107.2" y="243.8">3</text>
<text x="110.7" y="242">IP</text>
<text x="110.7" y="245.6">IN</text>
<text x="125.1" y="245.6">TX</text>
<text x="125.5" y="242">PF</text>
<text x="130.7" y="243.8">6</text>
<text x="130.7" y="240.3">7</text>
<text x="176" y="243.8">1</text>
<text x="176" y="240.3">2</text>
<text x="192.1" y="243.8">8</text>
<text x="192.1" y="240.3">7</text>
<text x="391.2" y="240.3">6</text>
<text x="394.7" y="242">6</text>
<text x="107.2" y="247.3">4</text>
<text x="110.7" y="249.1">VP</text>
</g>
<g font-size="3.2">
<text x="152.9" y="21.6">1</text>
<text x="158" y="23">GND</text>
<text x="308.3" y="32.1">1</text>
<text x="311.7" y="33.9">GND</text>
<text x="337.1" y="33.9">GND</text>
<text x="345.9" y="32.1">38</text>
<text x="306.2" y="81.5">15</text>
<text x="311.7" y="83.3">GND</text>
<text x="271.6" y="143.3">6</text>
<text x="262.7" y="144.7">VSS</text>
<text x="121.9" y="249.1">GND</text>
<text x="130.7" y="247.3">5</text>
</g>
<g font-size="3.2" fill="#f00">
<text x="308.3" y="42.7">4</text>
<text x="311.7" y="44.5">SENSOR_VP</text>
<text x="262.1" y="148.2">VDD</text>
<text x="271.6" y="146.8">5</text>
<text x="107.2" y="236.7">1</text>
<text x="110.7" y="238.5">VDD</text>
</g>
<g font-size="2.5" fill="#00f">
<text x="97.2" y="185.6">4</text>
<text x="119.9" y="185.6">1</text>
<text x="97.2" y="192.7">3</text>
<text x="119.9" y="192.7">2</text>
</g>
</svg>
